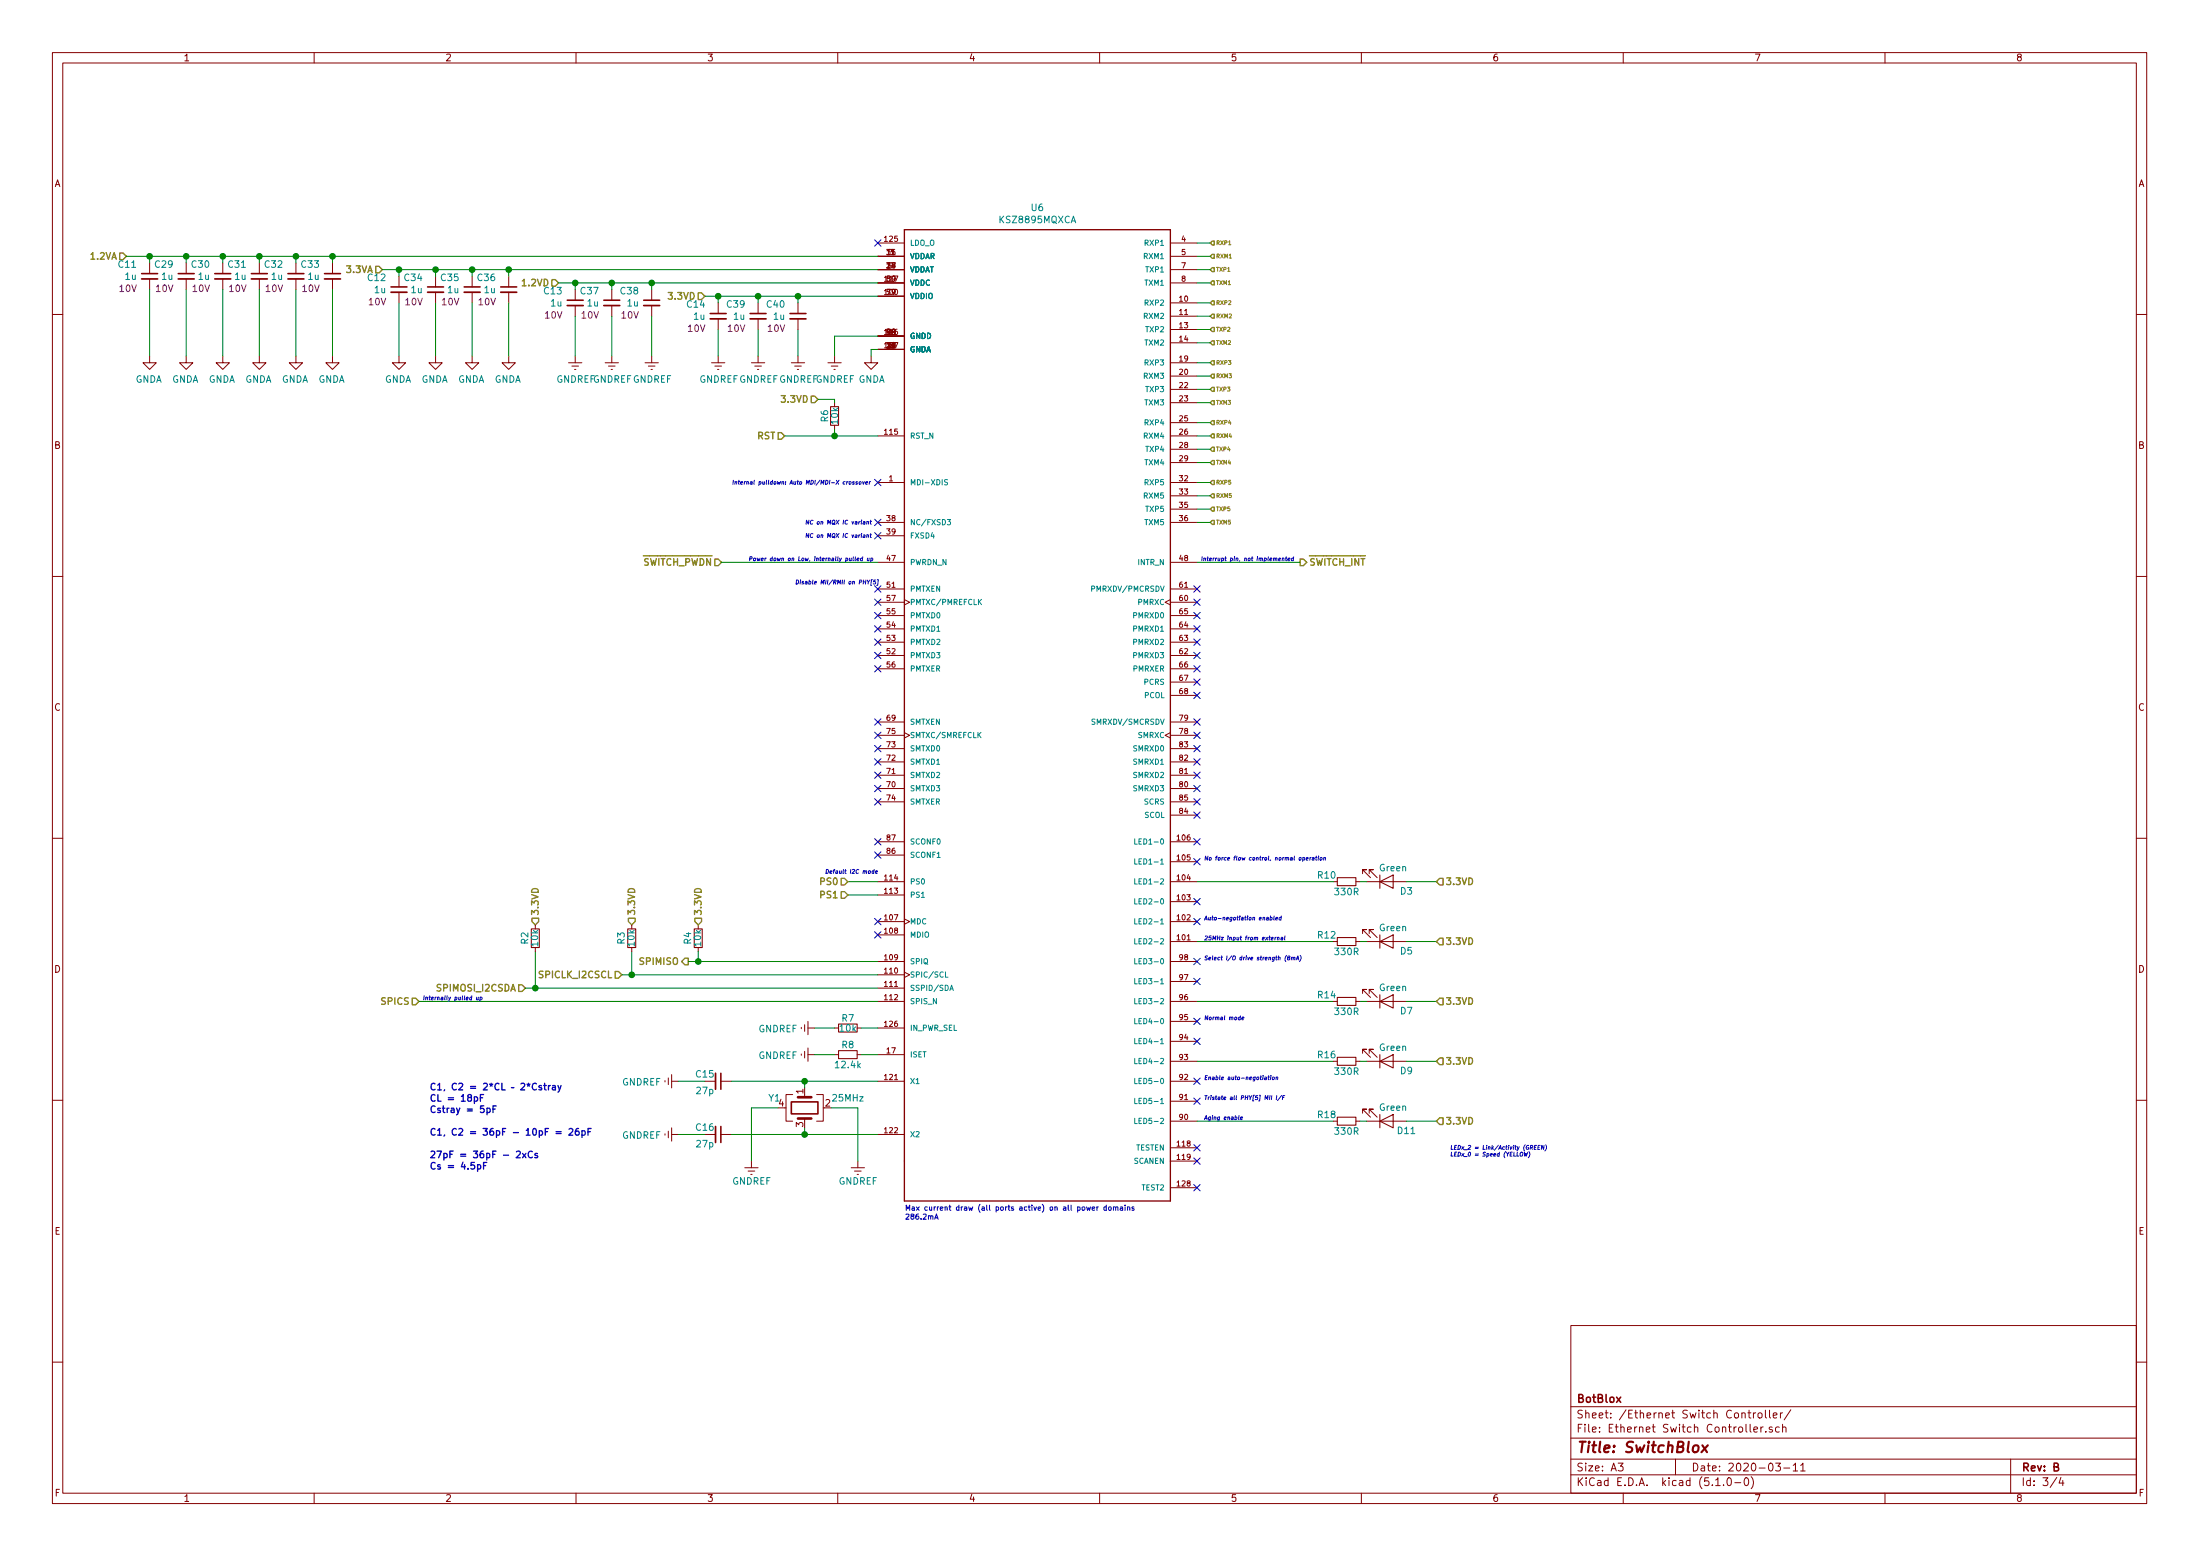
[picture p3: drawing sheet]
<svg xmlns="http://www.w3.org/2000/svg" width="420mm" height="297mm" viewBox="0 0 420 297" stroke-linecap="round" stroke-linejoin="round" font-family="sans-serif">
<g fill="none" stroke="#840000" stroke-width=".19">
<path d="M10 10h400v277h-400zM12 12h396v273.1h-396zM60 10v2M110 10v2M160 10v2M210 10v2M260 10v2M310 10v2M360 10v2M28.6 50.2v2M28.6 53.2v2.1M35.6 50.2v2"/>
<path d="M35.6 53.2v2.1M42.5 50.2v2M42.5 53.2v2.1M49.5 50.2v2M49.5 53.2v2.1M56.5 50.2v2M56.5 53.2v2.1M63.5 50.2v2M63.5 53.2v2.1M76.2 52.7v2.1M76.2 55.8v2M83.2 52.7v2.1"/>
<path d="M83.2 55.8v2M90.2 52.7v2.1M90.2 55.8v2M97.2 52.7v2.1M97.2 55.8v2M109.9 55.3v2M109.9 58.3v2.1M116.8 55.3v2M116.8 58.3v2.1M124.5 55.3v2M124.5 58.3v2.1M137.2 57.8v2.1"/>
<path d="M144.8 57.8v2.1M152.4 57.8v2.1M167.6 56.6h5.1M167.6 54h5.1M167.6 46.4h5.1M167.6 48.9h5.1M167.6 51.5h5.1M169.3 47.6h.7l-.4 .4 .4 .2-.1 .3-.1 .1-.5-.1M223.5 57.8h5.1M223.5 54h5.1M223.5 46.4h5.1M223.5 48.9h5.1"/>
<path d="M223.5 51.5h5.1M10 60h2M28.6 68v1.3h-1.3l1.3 1.2 1.2-1.2h-1.2M35.6 68v1.3h-1.3l1.3 1.2 1.2-1.2h-1.2M42.5 68v1.3h-1.2l1.2 1.2 1.3-1.2h-1.3M49.5 68v1.3h-1.2l1.2 1.2 1.3-1.2h-1.3M56.5 68v1.3h-1.3l1.3 1.2 1.3-1.2h-1.3M63.5 68v1.3h-1.3l1.3 1.2 1.3-1.2h-1.3M76.2 68v1.3h-1.3l1.3 1.2 1.3-1.2h-1.3M83.2 68v1.3h-1.3l1.3 1.2 1.3-1.2h-1.3M90.2 68v1.3h-1.3l1.3 1.2 1.2-1.2h-1.2M97.2 68v1.3h-1.3l1.3 1.2 1.2-1.2h-1.2"/>
<path d="M108.6 69.3h2.5M109.2 69.9h1.3M109.7 70.5h.3M109.9 68v1.3M115.6 69.3h2.5M116.2 69.9h1.3M116.7 70.5h.3M116.8 68v1.3M123.2 69.3h2.5M123.8 69.9h1.3M124.3 70.5h.3M124.5 68v1.3"/>
<path d="M135.9 69.3h2.5M136.5 69.9h1.3M137 70.5h.3M137.2 60.9v2M137.2 68v1.3M143.5 69.3h2.5M144.1 69.9h1.3M144.7 70.5h.2M144.8 60.9v2M144.8 68v1.3M151.1 69.3h2.6M151.8 69.9h1.2"/>
<path d="M152.3 70.5h.2M152.4 60.9v2M152.4 68v1.3M158.1 69.3h2.6M158.7 69.9h1.3M159.3 70.5h.2M159.4 68v1.3M159.4 76.9v.7M166.4 68v1.3h1.2l-1.2 1.2-1.3-1.2h1.3M167.6 64.2h5.1M167.6 66.7h5.1M223.5 60.4h5.1"/>
<path d="M223.5 62.9h5.1M223.5 65.4h5.1M223.5 69.3h5.1M223.5 71.8h5.1M223.5 74.3h5.1M223.5 76.9h5.1M408 60h2M159.4 81.2v.8M167.6 92.1h5.1M167.6 83.2h5.1M167.6 99.7h5.1M223.5 92.1h5.1"/>
<path d="M223.5 83.2h5.1M223.5 80.7h5.1M223.5 85.8h5.1M223.5 88.3h5.1M223.5 94.7h5.1M223.5 97.2h5.1M223.5 99.7h5.1M10 110h2M167.6 102.3h5.1M167.6 107.4h5.1M167.6 112.4h5.1M167.6 117.5h5.1"/>
<path d="M167.6 115h5.1M172.7 114.5l1 .5-1 .5M223.5 114.5l-1 .5 1 .5M223.5 107.4h5.1M223.5 112.4h5.1M223.5 117.5h5.1M223.5 115h5.1M408 110h2M167.6 125.1h5.1M167.6 122.6h5.1M167.6 120.1h5.1M167.6 127.7h5.1"/>
<path d="M167.6 137.8h5.1M172.7 139.9l1 .5-1 .5M223.5 139.9l-1 .5 1 .5M223.5 125.1h5.1M223.5 122.6h5.1M223.5 120.1h5.1M223.5 127.7h5.1M223.5 130.2h5.1M223.5 132.8h5.1M223.5 137.8h5.1M167.6 150.5h5.1M167.6 148h5.1"/>
<path d="M167.6 145.5h5.1M167.6 142.9h5.1M167.6 153.1h5.1M167.6 140.4h5.1M223.5 150.5h5.1M223.5 148h5.1M223.5 145.5h5.1M223.5 142.9h5.1M223.5 153.1h5.1M223.5 140.4h5.1M223.5 155.6h5.1M10 160h2"/>
<path d="M102.2 176.6v.7M120.6 176.6v.7M133.3 176.6v.7M167.6 175.9h5.1M167.6 168.3h5.1M167.6 160.7h5.1M167.6 178.5h5.1M167.6 170.9h5.1M167.6 163.2h5.1M172.7 175.4l1 .5-1 .5M223.5 179.7h5.1M223.5 175.9h5.1"/>
<path d="M223.5 172.1h5.1M223.5 168.3h5.1M223.5 164.5h5.1M223.5 160.7h5.1M259 179.7h.7M259 168.3h.7M260.2 178.2v-.7h.8h-.8l1.5 1.5M260.2 166.8v-.8h.8h-.8l1.5 1.5M261 179.7h7.6M261 168.3h7.6M261.5 178.2v-.7h.8h-.8l1.5 1.5M261.5 166.8v-.8h.8h-.8l1.5 1.5"/>
<path d="M408 160h2M102.2 180.9v.7M120.6 180.9v.7M133.3 180.9v.7M153 196.1v.3M153.7 195.6v1.3M154.3 196.3h1.3M154.3 195v2.5M159.4 196.3h.7M163.7 196.3h.8M167.6 183.6h5.1M167.6 186.1h5.1"/>
<path d="M167.6 188.6h5.1M167.6 191.2h5.1M167.6 196.3h5.1M172.7 185.6l1 .5-1 .5M223.5 183.6h5.1M223.5 191.2h5.1M223.5 198.8h5.1M223.5 195h5.1M223.5 187.4h5.1M259 191.2h.7M260.2 189.6v-.7h.8h-.8l1.5 1.5M261 191.2h7.6"/>
<path d="M261.5 189.6v-.7h.8h-.8l1.5 1.5M10 210h2M127 206.3v.2M127 216.4v.3M127.6 205.8v1.2M127.6 215.9v1.3M128.3 206.4h1.2M128.3 216.6h1.2M128.3 205.1v2.6M128.3 215.3v2.5M134.6 206.4h2.1M134.6 216.6h2.1"/>
<path d="M137.7 206.4h2M137.7 216.6h2M151.4 209h-1.3v5h1.3M153 201.2v.3M153.7 200.7v1.3M153.7 209v.5M153.7 213.5v.5M154.3 201.3h1.3M154.3 200.1v2.5M156 209h1.2v5h-1.2M159.4 201.3h.7M163.7 201.3h.8"/>
<path d="M167.6 206.4h5.1M167.6 216.6h5.1M167.6 201.3h5.1M223.5 219.1h5.1M223.5 206.4h5.1M223.5 214h5.1M223.5 210.2h5.1M223.5 202.6h5.1M259 214h.7M259 202.6h.7M260.2 212.5v-.8h.8h-.8l1.5 1.6M260.2 201.1v-.8h.8h-.8l1.5 1.5"/>
<path d="M261 214h7.6M261 202.6h7.6M261.5 212.5v-.8h.8h-.8l1.5 1.6M261.5 201.1v-.8h.8h-.8l1.5 1.5M408 210h2M142.2 222.9h2.6M142.9 223.6h1.2M143.4 224.2h.2M143.5 221.7v1.2M162.6 222.9h2.5M163.2 223.6h1.3M163.7 224.2h.3"/>
<path d="M163.8 221.7v1.2M223.5 221.7h5.1M223.5 226.7h5.1M300 253h108v32.1h-108zM10 260h2M300 278.5h108M300 274.5h108M300 268.5h108M309 279.3h1l-.5 .6 .4 .1v.7l-.2 .1-.7-.1M320 278.5v3M333.8 269.7h.6M334 269.2v1.3l.4 .2"/>
<path d="M334.2 271.9v1.3l.2 .2M334.9 269.7v1M334.9 272.9l.8-.1-.1-.3-.4-.1-.3 .2 .1 .7h.6M335.3 269.7l-.4 .3M335.8 269.8l.2-.1 .4 .1v.8l-.2 .1-.4-.1zM336.3 272.4v1M336.7 272.4l-.4 .3M337.2 269.2v1.3l.2 .2M337.2 273.3v.1M337.9 269.2v1.3l.3 .2M338.5 272.5a.37 .37 0 0 0-.6 .1v.2l.6 .2v.1l-.2 .3-.4-.1M338.7 270.2l.7-.1-.1-.3-.4-.1-.2 .2v.7h.6"/>
<path d="M339.1 279.3h.9l-.5 .6 .5 .1v.7l-.2 .1-.7-.1M339.8 272.5l-.4-.1-.3 .3 .1 .6 .2 .1 .4-.1M340 269.7v1M340.4 272.5h.1a.37 .37 0 0 1 .6 .1v.8M340.4 269.7l-.3 .1-.1 .2M340.4 271.9v1.5M342 269.1l-1.3 2M342.5 279.7l.4-.4v1.5M343.9 279.7l.4-.4v1.5M384 278.5v6.6M408 260h2M60 285.1v1.9"/>
<path d="M110 285.1v1.9M160 285.1v1.9M210 285.1v1.9M260 285.1v1.9M300 281.5h108M310 285.1v1.9M327.7 283.6h.8M329.2 283.5v.1M329.9 282.3l.4-.2a.94 .94 0 0 1 0 1.5 .82 .82 0 0 1-.4-1.3zM331.3 283h1.2M333.3 282.2l.2-.1a.8 .8 0 0 1 .5 .8 .8 .8 0 0 1-.5 .7 1 1 0 0 1-.2-1.4zM334.4 281.9a1.71 1.71 0 0 1 0 2.3"/>
<path d="M340.7 280.2h1.1M342.5 280.8h.8M343.9 280.8h.9M360 285.1v1.9M392.8 282l-1.3 2M393.6 282l-.4 1.1h1M394 282.6v1"/>
</g>
<path d="M325.1 275.9l.9 1.3M326.2 275.9l-1.3 1.3" fill="none" stroke="#840000" stroke-width=".41"/>
<path d="M172.7 221.7v7.6zM172.7 221.7v-177.8h50.8v177.8M172.7 229.3h50.8M223.5 221.7v7.6z" fill="none" stroke="#840000" stroke-width=".25"/>
<g fill="none" stroke="#008484" stroke-width=".19">
<path d="M180.9 99.2h.6l-.3 .4 .3 .1v.4l-.1 .1-.5-.1M180.9 91.6h-.5a.42 .42 0 0 0 .5 .6v.3h-.5M187 114.8l.5 .6M187.5 114.4l-.6 .6M208.5 112.4h.5v-.5h-.5v1M187.4 139.8l-.6 .6M209.1 137.3h-.5a.42 .42 0 0 0 .5 .6l-.1 .3h-.5M186.9 140.2l.5 .6M216.7 179.2v1h.5M216.7 175.4v1h.5M216.7 171.6v1h.5M216.7 167.8v1h.5"/>
<path d="M216.7 163.9v1.1h.5M216.7 160.1v1h.5M180.6 185.5v1h.5M181.4 189.1l.3-1 .4 1M181.5 188.8h.5M216.7 198.2v1h.5M216.7 194.4v1h.5M216.7 190.6v1h.5M216.7 186.8v1h.5M216.7 183v1h.5M216.7 213.5v1h.5M216.7 209.7v1h.5"/>
<path d="M216.7 205.9v1h.5M216.7 202v1.1h.5"/>
</g>
<g fill="none" stroke="#848400" stroke-width=".25">
<path d="M22.9 48.3h.6l.6 .6-.6 .7h-.6zM71.8 50.8h.6l.6 .7-.6 .6h-.6zM105.4 53.4h.6l.7 .6-.7 .6h-.6zM133.3 55.9h.7l.6 .7-.6 .6h-.7zM231.5 46h.4v.8h-.4l-.4-.4zM231.5 48.6h.4v.7h-.4l-.4-.4zM231.5 51.1h.4v.8h-.4l-.4-.4zM231.5 53.6h.4v.8h-.4l-.4-.4zM231.5 57.4h.4v.8h-.4l-.4-.4zM231.5 60h.4v.7h-.4l-.4-.3zM154.9 75.6h.7l.6 .6-.6 .7h-.7zM231.5 62.5h.4v.8h-.4l-.4-.4z"/>
<path d="M231.5 65.1h.4v.7h-.4l-.4-.4zM231.5 68.9h.4v.7h-.4l-.4-.3zM231.5 71.4h.4v.8h-.4l-.4-.4zM231.5 74h.4v.7h-.4l-.4-.4zM231.5 76.5h.4v.8h-.4l-.4-.4zM148.6 82.6h.6l.7 .6-.7 .7h-.6zM231.5 80.3h.4v.8h-.4l-.4-.4zM231.5 82.8h.4v.8h-.4l-.4-.4zM231.5 85.4h.4v.7h-.4l-.4-.3zM231.5 87.9h.4v.8h-.4l-.4-.4zM231.5 91.7h.4v.8h-.4l-.4-.4zM231.5 94.3h.4v.7h-.4l-.4-.3z"/>
<path d="M231.5 96.8h.4v.8h-.4l-.4-.4zM231.5 99.4h.4v.7h-.4l-.4-.4zM136.5 106.7h.7l.6 .7-.6 .6h-.7zM248.3 106.7h.6l.7 .7-.7 .6h-.6zM101.6 175.3h1.3v.6l-.7 .7-.6-.7zM120 175.3h1.3v.6l-.7 .7-.6-.7zM132.7 175.3h1.3v.6l-.7 .7-.6-.7zM160.7 167.7h.6l.6 .6-.6 .6h-.6zM160.7 170.2h.6l.6 .7-.6 .6h-.6zM275 167.7h.6v1.2h-.6l-.7-.6zM275 179.1h.6v1.3h-.6l-.7-.7zM78.7 190.5h.7l.6 .7-.6 .6h-.7z"/>
<path d="M99.1 188h.6l.6 .6-.6 .7h-.6zM117.5 185.5h.6l.6 .6-.6 .6h-.6zM130.8 182.9h.6v1.3h-.6l-.6-.6zM275 190.5h.6v1.3h-.6l-.7-.6zM275 202h.6v1.2h-.6l-.7-.6zM275 213.4h.6v1.3h-.6l-.7-.7z"/>
</g>
<g fill="none" stroke="#0000c2" stroke-width=".19">
<path d="M163.1 92h-.3l.3 .2v.2h-.3M163.8 92l-.2-.1-.2 .2 .3 .1v.2h-.3M164.1 92h.3v.4h-.3zM164.7 91.9l.2 .5 .2-.5M164.9 99.6h.3v.5M165.2 99.7l-.4 .3h.4M165.3 92.2l.4-.1v-.1h-.3l-.1 .3 .3 .1M165.6 99.6h.3l-.1 .5M165.6 99.6l-.1 .5M166.1 91.9l-.1 .5M166.2 99.6h.2M166.3 91.9l-.3 .2"/>
<path d="M166.3 99.3l-.1 .7 .2 .1M163.7 106.8l.4-.1-.1-.1h-.2l-.1 .3 .3 .1M164.8 106.3l-.1 .7h-.3v-.4h.3M164.9 102.1h.3v.5M165.2 102.3l-.4 .2 .4 .1M165.6 102.2l.3-.1-.1 .5M165.6 102.1l-.1 .5M165.6 110.7l.2 .4 .3-.4M165.7 106.5v.5h.2M165.8 111.1v.4M166 106.5l-.1 .5M166.2 102.1h.2"/>
<path d="M166.3 101.8l-.1 .7 .2 .1M166.3 106.6l.3-.1 .1 .2-.1 .3h-.3M166.4 106.5l-.1 .8M166.6 110.7h-.2l-.1 1h.2M167.3 110.7h-.4l-.1 .4h.4v.3h-.4M167.6 110.7h.1l-.1 1h-.2M244.9 106.6h.3v.4M245.5 106.5h.3M245.6 106.3v.6l.1 .1M246 106.8l.4-.1-.1-.1h-.3l-.1 .3 .4 .1M247.1 106.3l-.1 .7h-.3v-.4h.3M167 166l-.1 .7h-.3v-.4h.3"/>
<path d="M167.2 166.5l.4-.1-.1-.2-.3 .1v.3l.3 .1M243.3 174.9v.6l.1 .1M243.6 175.4l.4-.1v-.1h-.3l-.1 .3 .3 .1M243.7 178.9l-.2 .2M244 179h.3l-.1 .4M244 178.9l-.1 .5M244.7 179h.3v.4h-.4l.1-.2 .3-.1M244.7 174.9l-.1 .7h-.3v-.4h.4M245.4 178.7l-.1 .6 .1 .1M250.2 163.7l-.1 .5M250.4 163.7l-.2 .1M250.7 163.7h.3l-.1 .5"/>
<path d="M251 163.9l-.4 .1 .1 .2h.2M251.3 163.7h.2M251.4 163.4l-.1 .7 .2 .1M251.8 163.7l-.1 .5M251.8 163.4v.1M252.8 163.8l.3-.1v.5M252.9 163.7l-.1 .5M91 190.4v.4h.3M91.4 190.4l-.1 .5M91.7 190.4h.2l.2 .1-.2 .3h-.2M91.7 190.4l-.1 .7M237.2 194.4l.3-.1v-.1l-.3 .1v.4h.3"/>
<path d="M246 182.8l-.1-.1a.21 .21 0 0 1 .2-.2 .21 .21 0 0 1 .3 .1l-.1 .1a.31 .31 0 0 0-.3 .2 .31 .31 0 0 0 0 .3l.3-.1-.1-.3M246.7 182.8h.3l-.1 .4M246.7 182.7l-.1 .5M247 182.8h.3v.4M247.5 183.2l.4-.7 .1 .7M247.6 183h.4M248.3 182.4a.84 .84 0 0 1-.1 1.2M236.9 213.5l.4-.1v-.1h-.4v.4h.3M242.1 205.6h.3M242.3 205.3l-.1 .7 .2 .1M242.7 205.6l-.1 .5M242.7 205.3v.1"/>
<path d="M242.9 209.2l-.1 .7M243.1 205.6h.2l.1 .2-.1 .3-.3-.1zM243.7 205.7l.3-.1v.5M243.7 205.6v.5M243.8 209.2l-.1 .7M244.8 209.1l-.8 1M245 209.5h.2M245.4 209.2h-.4l-.1 .7M291.1 219.9l.1 .8 .2-.5 .1 .5 .3-.8M292 219.8a.84 .84 0 0 1-.1 1.2M293.7 219h.3M294.1 218.7h-.3l-.1 .7h.3"/>
<path d="M294.9 218.7l-.1 .7-.3-.7-.1 .7M295.2 218.6a.89 .89 0 0 1-.2 1.1"/>
<circle cx="252.3" cy="164" r=".26"/>
</g>
<g fill="none" stroke="#840000" stroke-width=".33">
<path d="M27.1 53.2h3M34 53.2h3.1M41 53.2h3.1M48 53.2h3.1M55 53.2h3M62 53.2h3M74.7 55.8h3M81.7 55.8h3M88.6 55.8h3.1M95.6 55.8h3.1M108.3 58.3h3.1M115.3 58.3h3.1"/>
<path d="M122.9 58.3h3.1M135.6 60.9h3.1M143.3 60.9h3M150.9 60.9h3M136.7 204.9v3M136.7 215v3.1"/>
</g>
<g fill="none" stroke="#840000" stroke-width=".3">
<path d="M27.1 52.2h3M34 52.2h3.1M41 52.2h3.1M48 52.2h3.1M55 52.2h3M62 52.2h3M74.7 54.8h3M81.7 54.8h3M88.6 54.8h3.1M95.6 54.8h3.1M108.3 57.3h3.1M115.3 57.3h3.1"/>
<path d="M122.9 57.3h3.1M135.6 59.9h3.1M143.3 59.9h3M150.9 59.9h3M137.7 204.9v3M137.7 215v3.1M151.1 210.3h5.1v2.3h-5.1z"/>
</g>
<g fill="none" stroke="#008400" stroke-width=".19">
<path d="M24.1 48.9h143.5M28.6 48.9v1.3M28.6 55.3v12.7M35.6 48.9v1.3M35.6 55.3v12.7M42.5 48.9v1.3M42.5 55.3v12.7M49.5 48.9v1.3M49.5 55.3v12.7M56.5 48.9v1.3M56.5 55.3v12.7M63.5 48.9v1.3"/>
<path d="M63.5 55.3v12.7M73 51.5h94.6M76.2 51.5v1.2M76.2 57.8v10.2M83.2 51.5v1.2M83.2 57.8v10.2M90.2 51.5v1.2M90.2 57.8v10.2M97.2 51.5v1.2M97.2 57.8v10.2M106.7 54h60.9M109.9 54v1.3"/>
<path d="M116.8 54v1.3M124.5 54v1.3M134.6 56.6h33M137.2 56.6v1.2M144.8 56.6v1.2M152.4 56.6v1.2M228.6 48.9h2.5M228.6 54h2.5M228.6 57.8h2.5M228.6 51.5h2.5M228.6 46.4h2.5M109.9 60.4v7.6"/>
<path d="M116.8 60.4v7.6M124.5 60.4v7.6M137.2 62.9v5.1M144.8 62.9v5.1M152.4 62.9v5.1M156.2 76.2h3.2v.7M167.6 66.7h-1.2v1.3M167.6 64.2h-8.2v3.8M228.6 76.9h2.5M228.6 74.3h2.5M228.6 71.8h2.5M228.6 69.3h2.5"/>
<path d="M228.6 65.4h2.5M228.6 62.9h2.5M228.6 60.4h2.5M149.9 83.2h17.7M159.4 82v1.2M228.6 83.2h2.5M228.6 99.7h2.5M228.6 97.2h2.5M228.6 94.7h2.5M228.6 92.1h2.5M228.6 88.3h2.5M228.6 85.8h2.5"/>
<path d="M228.6 80.7h2.5M137.8 107.4h29.8M228.6 107.4h19.7M161.9 168.3h5.7M161.9 170.9h5.7M228.6 179.7h26M228.6 168.3h26M259.7 179.7h1.3M259.7 168.3h1.3M268.6 179.7h5.7M268.6 168.3h5.7M80 191.2h87.6"/>
<path d="M100.3 188.6h67.3M102.2 181.6v7M118.7 186.1h48.9M120.6 181.6v4.5M131.4 183.6h36.2M133.3 181.6v2M155.6 196.3h3.8M164.5 196.3h3.1M228.6 191.2h26M259.7 191.2h1.3M268.6 191.2h5.7M129.5 206.4h5.1"/>
<path d="M129.5 216.6h5.1M139.7 206.4h27.9M139.7 216.6h27.9M148.6 211.5h-5.1v10.2M153.7 206.4v1.3M153.7 215.3v1.3M155.6 201.3h3.8M158.7 211.5h5.1v10.2M164.5 201.3h3.1M228.6 214h26M228.6 202.6h26M259.7 214h1.3"/>
<path d="M259.7 202.6h1.3M268.6 214h5.7M268.6 202.6h5.7"/>
</g>
<g fill="#008400" stroke="#008400" stroke-width=".25">
<circle cx="28.6" cy="48.9" r=".51"/>
<circle cx="109.9" cy="54" r=".51"/>
<circle cx="76.2" cy="51.5" r=".51"/>
<circle cx="137.2" cy="56.6" r=".51"/>
<circle cx="159.4" cy="83.2" r=".51"/>
<circle cx="153.7" cy="206.4" r=".51"/>
<circle cx="153.7" cy="216.6" r=".51"/>
<circle cx="133.4" cy="183.6" r=".51"/>
<circle cx="35.6" cy="48.9" r=".51"/>
<circle cx="42.5" cy="48.9" r=".51"/>
<circle cx="49.5" cy="48.9" r=".51"/>
<circle cx="56.5" cy="48.9" r=".51"/>
<circle cx="90.2" cy="51.5" r=".51"/>
<circle cx="83.2" cy="51.5" r=".51"/>
<circle cx="116.8" cy="54" r=".51"/>
<circle cx="144.8" cy="56.6" r=".51"/>
<circle cx="152.4" cy="56.6" r=".51"/>
<circle cx="124.5" cy="54" r=".51"/>
<circle cx="97.2" cy="51.5" r=".51"/>
<circle cx="63.5" cy="48.9" r=".51"/>
<circle cx="120.7" cy="186.1" r=".51"/>
<circle cx="102.2" cy="188.6" r=".51"/>
</g>
<g fill="none" stroke="#000084" stroke-width=".19">
<path d="M167 45.8l1.2 1.2M168.2 45.8l-1.2 1.2M167 91.5l1.2 1.2M167 99.1l1.2 1.2M168.2 91.5l-1.2 1.2M168.2 99.1l-1.2 1.2M167 101.7l1.2 1.2M167 116.9l1.2 1.2M167 119.4l1.2 1.3M167 114.4l1.2 1.2M167 111.8l1.2 1.2M168.2 101.7l-1.2 1.2"/>
<path d="M168.2 116.9l-1.2 1.2M168.2 119.4l-1.2 1.3M168.2 114.4l-1.2 1.2M168.2 111.8l-1.2 1.2M228 114.4l1.2 1.2M228 111.8l1.2 1.2M228 119.4l1.2 1.3M228 116.9l1.2 1.2M229.2 114.4l-1.2 1.2M229.2 111.8l-1.2 1.2M229.2 119.4l-1.2 1.3M229.2 116.9l-1.2 1.2"/>
<path d="M167 122l1.2 1.2M167 124.5l1.2 1.2M167 127.1l1.2 1.2M167 137.2l1.2 1.2M167 139.8l1.2 1.2M168.2 122l-1.2 1.2M168.2 124.5l-1.2 1.2M168.2 127.1l-1.2 1.2M168.2 137.2l-1.2 1.2M168.2 139.8l-1.2 1.2M228 124.5l1.2 1.2M228 122l1.2 1.2"/>
<path d="M228 127.1l1.2 1.2M228 129.6l1.2 1.2M228 132.1l1.2 1.3M228 137.2l1.2 1.2M228 139.8l1.2 1.2M229.2 124.5l-1.2 1.2M229.2 122l-1.2 1.2M229.2 127.1l-1.2 1.2M229.2 129.6l-1.2 1.2M229.2 132.1l-1.2 1.3M229.2 137.2l-1.2 1.2M229.2 139.8l-1.2 1.2"/>
<path d="M167 142.3l1.2 1.2M167 144.8l1.2 1.3M167 147.4l1.2 1.2M167 149.9l1.2 1.2M167 152.5l1.2 1.2M168.2 142.3l-1.2 1.2M168.2 144.8l-1.2 1.3M168.2 147.4l-1.2 1.2M168.2 149.9l-1.2 1.2M168.2 152.5l-1.2 1.2M228 142.3l1.2 1.2M228 144.8l1.2 1.3"/>
<path d="M228 147.4l1.2 1.2M228 149.9l1.2 1.2M228 155l1.2 1.2M228 152.5l1.2 1.2M229.2 142.3l-1.2 1.2M229.2 144.8l-1.2 1.3M229.2 147.4l-1.2 1.2M229.2 149.9l-1.2 1.2M229.2 155l-1.2 1.2M229.2 152.5l-1.2 1.2M167 160.1l1.2 1.2M167 162.6l1.2 1.2"/>
<path d="M167 175.3l1.2 1.2M167 177.9l1.2 1.2M168.2 177.9l-1.2 1.2M168.2 160.1l-1.2 1.2M168.2 162.6l-1.2 1.2M168.2 175.3l-1.2 1.2M228 175.3l1.2 1.2M228 163.9l1.2 1.2M228 171.5l1.2 1.2M228 160.1l1.2 1.2M229.2 175.3l-1.2 1.2M229.2 163.9l-1.2 1.2"/>
<path d="M229.2 171.5l-1.2 1.2M229.2 160.1l-1.2 1.2M228 198.2l1.2 1.2M228 186.8l1.2 1.2M228 194.4l1.2 1.2M228 182.9l1.2 1.3M229.2 198.2l-1.2 1.2M229.2 186.8l-1.2 1.2M229.2 194.4l-1.2 1.2M229.2 182.9l-1.2 1.3M228 209.6l1.2 1.2M228 218.5l1.2 1.2"/>
<path d="M228 205.8l1.2 1.2M229.2 209.6l-1.2 1.2M229.2 218.5l-1.2 1.2M229.2 205.8l-1.2 1.2M228 221l1.2 1.3M228 226.1l1.2 1.2M229.2 221l-1.2 1.3M229.2 226.1l-1.2 1.2"/>
</g>
<g fill="none" stroke="#840000" stroke-width=".2">
<path d="M158.6 77.6h1.5v3.6h-1.5zM101.5 177.3h1.5v3.6h-1.5zM119.9 177.3h1.5v3.6h-1.5zM132.6 177.3h1.5v3.6h-1.5zM255.4 167.5h3.6v1.6h-3.6zM255.4 179h3.6v1.5h-3.6zM263.5 179.7l2.6-1.2v2.5zM263.5 168.3l2.6-1.3v2.6zM263.5 167v2.6M263.5 178.5v2.5M160.1 195.5h3.6v1.5h-3.6zM255.4 190.4h3.6v1.5h-3.6z"/>
<path d="M263.5 191.2l2.6-1.3v2.5zM263.5 189.9v2.5M160.1 200.6h3.6v1.5h-3.6zM255.4 201.8h3.6v1.6h-3.6zM255.4 213.3h3.6v1.5h-3.6zM263.5 214l2.6-1.2v2.5zM263.5 202.6l2.6-1.3v2.6zM263.5 201.3v2.6M263.5 212.8v2.5"/>
</g>
<g fill="none" stroke="#0000c2" stroke-width=".2">
<path d="M178.5 232.8l.3-1 .4 1M178.6 232.5h.5M211.3 230.4h-.3l-.2 .2 .1 .4h.4M211.3 230.1v.9M211.8 230.5h.4l-.1 .5-.3-.1zM212.6 230.5l.4-.1 .1 .6M212.6 230.4v.6M213.1 230.5l.1-.1h.3v.6M214 230.4h.4v.6M214.4 230.6l-.5 .2 .2 .2h.3M214.9 230.1h.1M214.9 230.4v.6"/>
<path d="M215.3 230.5l.4-.1 .1 .6M215.3 230.4v.6M216.6 230.4l-.4 .1v.2l.4 .1v.2h-.4"/>
</g>
<path d="M152.4 209.5h2.5M152.4 213.5h2.5" fill="none" stroke="#840000" stroke-width=".51"/>
<g fill="none" stroke="#0000c2" stroke-width=".25">
<path d="M90.6 209.4h.4l.2 .2-.1 .6h-.5M91.7 209.6h.5M92.4 209h-.7v1.2M93 211.6l.4-.1 .2 .3-.1 .5h-.5M94.2 211.7h.4M94.8 211.1h-.6v1.3M98.6 219.9l.5-.2 .3 .4-.8 .9h.8M101.7 219.9a.6 .6 0 0 0-.9 .4 .6 .6 0 0 0 .6 .7l.3-.1M102.4 206.9a.6 .6 0 0 0-.8 .4 .6 .6 0 0 0 .6 .8l.2-.2M103.4 207.3l-.3-.1-.2 .2 .1 .2 .4 .1v.3h-.5M103.8 207.2h.5M104 206.8v1.1l.3 .2"/>
<path d="M104.7 207.2v.9M105.1 207.2l-.4 .3M105.5 207.3h.5l.1 .8M106.1 207.5l-.6 .3v.2h.6M106.2 216h1M106.2 216.4h1M106.6 207.2l.3 .9M107.2 207.2l-.5 1.2-.1 .1M108.7 215.6l.5-.2 .2 .4-.8 .9h.8M110.5 215.4h-.2a.79 .79 0 0 0-.2 1.3l.4-.1 .1-.4-.2-.3h-.3l-.2 .3M111.2 215.9h.3l.3 .2-.2 .5h-.4M111.2 215.9v1.2"/>
<path d="M112.3 216h.4M112.9 215.4h-.6v1.3M91.2 222.4l.4-.1 .2 .3-.1 .5h-.5M92.4 222.5h.4M93 221.9h-.6v1.3M99.8 220.2l.7 .8M100.5 220.2l-.7 .8M102.6 220.2h-.3l-.2 .2 .1 .1 .4 .2v.3h-.5"/>
</g>
<text font-size="2.8" fill="#840000" x="301" y="277.3">Title: SwitchBlox</text>
<g font-size="2.1" fill="#840000">
<text x="301" y="267.8">BotBlox</text>
<text x="301" y="273.5">File: Ethernet Switch Controller.sch</text>
<text x="301" y="270.8">Sheet: /Ethernet Switch Controller/</text>
<text x="301" y="280.9">Size: A3</text>
<text x="323" y="280.9">Date: 2020-03-11</text>
<text x="386" y="280.9">Rev: B</text>
<text x="301" y="283.7">KiCad E.D.A. kicad (5.1.0-0)</text>
<text x="386" y="283.7">Id: 3/4</text>
</g>
<g font-size="1.8" fill="#840000">
<text x="35" y="11.7">1</text>
<text x="85" y="11.7">2</text>
<text x="135" y="11.7">3</text>
<text x="185" y="11.7">4</text>
<text x="235" y="11.7">5</text>
<text x="285" y="11.7">6</text>
<text x="335" y="11.7">7</text>
<text x="385" y="11.7">8</text>
<text x="10.4" y="35.7">A</text>
<text x="408.4" y="35.7">A</text>
<text x="10.4" y="85.7">B</text>
<text x="408.4" y="85.7">B</text>
<text x="10.4" y="135.7">C</text>
<text x="408.4" y="135.7">C</text>
<text x="10.4" y="185.7">D</text>
<text x="408.4" y="185.7">D</text>
<text x="153.4" y="208.8" transform="rotate(-90 153.4 208.8)">1</text>
<text x="148.7" y="211.2">4</text>
<text x="153.4" y="215.1" transform="rotate(-90 153.4 215.1)">3</text>
<text x="157.6" y="211.2">2</text>
<text x="10.4" y="235.7">E</text>
<text x="408.4" y="235.7">E</text>
<text x="10.5" y="285.7">F</text>
<text x="35" y="286.7">1</text>
<text x="85" y="286.7">2</text>
<text x="135" y="286.7">3</text>
<text x="185" y="286.7">4</text>
<text x="235" y="286.7">5</text>
<text x="285" y="286.7">6</text>
<text x="335" y="286.7">7</text>
<text x="385" y="286.7">8</text>
<text x="408.5" y="285.7">F</text>
</g>
<g font-size="1.8" fill="#008484">
<text x="197" y="40.3">U6</text>
<text x="191.1" y="42.6">KSZ8895MQXCA</text>
<text x="22.7" y="51.1">C11</text>
<text x="24" y="53.4">1u</text>
<text x="29.7" y="51.1">C29</text>
<text x="30.9" y="53.4">1u</text>
<text x="36.7" y="51.1">C30</text>
<text x="37.9" y="53.4">1u</text>
<text x="43.6" y="51.1">C31</text>
<text x="44.9" y="53.4">1u</text>
<text x="50.6" y="51.1">C32</text>
<text x="51.9" y="53.4">1u</text>
<text x="57.6" y="51.1">C33</text>
<text x="58.9" y="53.4">1u</text>
<text x="70.3" y="53.7">C12</text>
<text x="77.3" y="53.7">C34</text>
<text x="84.3" y="53.7">C35</text>
<text x="91.3" y="53.7">C36</text>
<text x="71.6" y="56">1u</text>
<text x="78.6" y="56">1u</text>
<text x="85.5" y="56">1u</text>
<text x="92.5" y="56">1u</text>
<text x="104" y="56.2">C13</text>
<text x="105.2" y="58.5">1u</text>
<text x="110.9" y="56.2">C37</text>
<text x="112.2" y="58.5">1u</text>
<text x="118.6" y="56.2">C38</text>
<text x="119.8" y="58.5">1u</text>
<text x="131.3" y="58.7">C14</text>
<text x="138.9" y="58.7">C39</text>
<text x="146.5" y="58.7">C40</text>
<text x="132.5" y="61">1u</text>
<text x="140.2" y="61">1u</text>
<text x="147.8" y="61">1u</text>
<text x="25.8" y="73.1">GNDA</text>
<text x="32.8" y="73.1">GNDA</text>
<text x="39.8" y="73.1">GNDA</text>
<text x="46.8" y="73.1">GNDA</text>
<text x="53.8" y="73.1">GNDA</text>
<text x="60.8" y="73.1">GNDA</text>
<text x="73.5" y="73.1">GNDA</text>
<text x="80.4" y="73.1">GNDA</text>
<text x="87.4" y="73.1">GNDA</text>
<text x="94.4" y="73.1">GNDA</text>
<text x="106.2" y="73.1">GNDREFGNDREFGNDREF</text>
<text x="133.6" y="73.1">GNDREFGNDREFGNDREFGNDREF GNDA</text>
<text x="158.2" y="80.5" transform="rotate(-90 158.2 80.5)">R6</text>
<text x="160.1" y="80.9" transform="rotate(-90 160.1 80.9)">10k</text>
<text x="251.7" y="167.7">R10</text>
<text x="263.5" y="166.3">Green</text>
<text x="255.1" y="170.9">330R</text>
<text x="267.5" y="170.8">D3</text>
<text x="251.7" y="179.2">R12</text>
<text x="263.5" y="177.8">Green</text>
<text x="100.9" y="180.2" transform="rotate(-90 100.9 180.2)">R2</text>
<text x="102.8" y="180.6" transform="rotate(-90 102.8 180.6)">10k</text>
<text x="119.3" y="180.2" transform="rotate(-90 119.3 180.2)">R3</text>
<text x="121.2" y="180.6" transform="rotate(-90 121.2 180.6)">10k</text>
<text x="132" y="180.2" transform="rotate(-90 132 180.2)">R4</text>
<text x="133.9" y="180.6" transform="rotate(-90 133.9 180.6)">10k</text>
<text x="255.1" y="182.3">330R</text>
<text x="267.5" y="182.2">D5</text>
<text x="251.7" y="190.6">R14</text>
<text x="263.5" y="189.2">Green</text>
<text x="144.8" y="197.1">GNDREF</text>
<text x="160.5" y="196.9">10k</text>
<text x="160.8" y="195">R7</text>
<text x="255.1" y="193.8">330R</text>
<text x="267.5" y="193.6">D7</text>
<text x="144.8" y="202.1">GNDREF</text>
<text x="159.7" y="203.9">12.4k</text>
<text x="160.8" y="200.1">R8</text>
<text x="251.7" y="202">R16</text>
<text x="263.5" y="200.6">Green</text>
<text x="118.8" y="207.2">GNDREF</text>
<text x="133" y="205.7">C15</text>
<text x="133.1" y="208.9">27p</text>
<text x="255.1" y="205.2">330R</text>
<text x="267.5" y="205.1">D9</text>
<text x="133" y="215.9">C16</text>
<text x="146.8" y="210.3">Y1</text>
<text x="159.1" y="210.3">25MHz</text>
<text x="251.7" y="213.4">R18</text>
<text x="263.5" y="212.1">Green</text>
<text x="118.8" y="217.4">GNDREF</text>
<text x="133.1" y="219">27p</text>
<text x="255.1" y="216.6">330R</text>
<text x="267" y="216.5">D11</text>
<text x="139.8" y="226.1">GNDREF</text>
<text x="160.1" y="226.1">GNDREF</text>
</g>
<g font-size="1.8" fill="#848400">
<text x="17.6" y="49.6">1.2VA</text>
<text x="66.5" y="52.1">3.3VA</text>
<text x="100.1" y="54.6">1.2VD</text>
<text x="128.1" y="57.2">3.3VD</text>
<text x="149.7" y="76.9">3.3VD</text>
<text x="144.7" y="83.9">RST</text>
<text x="122.8" y="108">SWITCH_PWDN</text>
<text x="249.9" y="108">SWITCH_INT</text>
<text x="156.9" y="168.9">PS0</text>
<text x="156.9" y="171.5">PS1</text>
<text x="275.9" y="168.9">3.3VD</text>
<text x="102.9" y="174.9" transform="rotate(-90 102.9 174.9)">3.3VD</text>
<text x="121.3" y="174.9" transform="rotate(-90 121.3 174.9)">3.3VD</text>
<text x="134" y="174.9" transform="rotate(-90 134 174.9)">3.3VD</text>
<text x="122.5" y="184.2">SPIMISO</text>
<text x="275.9" y="180.4">3.3VD</text>
<text x="73.1" y="191.8">SPICS</text>
<text x="83.9" y="189.3">SPIMOSI_I2CSDA</text>
<text x="103.4" y="186.7">SPICLK_I2CSCL</text>
<text x="275.9" y="191.8">3.3VD</text>
<text x="275.9" y="203.2">3.3VD</text>
<text x="275.9" y="214.7">3.3VD</text>
</g>
<g font-size="1.8" fill="#840084">
<text x="22.8" y="55.7">10V</text>
<text x="29.8" y="55.7">10V</text>
<text x="36.8" y="55.7">10V</text>
<text x="43.8" y="55.7">10V</text>
<text x="50.8" y="55.7">10V</text>
<text x="57.8" y="55.7">10V</text>
<text x="70.5" y="58.3">10V</text>
<text x="77.4" y="58.3">10V</text>
<text x="84.4" y="58.3">10V</text>
<text x="91.4" y="58.3">10V</text>
<text x="104.1" y="60.8">10V</text>
<text x="111.1" y="60.8">10V</text>
<text x="118.7" y="60.8">10V</text>
<text x="131.4" y="63.4">10V</text>
<text x="139" y="63.4">10V</text>
<text x="146.7" y="63.4">10V</text>
</g>
<g font-size="1.8" fill="#0000c2">
<text x="81.9" y="208.1">C1, C2 = 2*CL 2*Cstray</text>
<text x="81.9" y="210.3">CL = 18pF</text>
<text x="81.9" y="212.5">Cstray = 5pF</text>
<text x="81.9" y="216.8">C1, C2 = 36pF - 10pF = 26pF</text>
<text x="81.9" y="221.1">27pF = 36pF - 2xCs</text>
<text x="81.9" y="223.3">Cs = 4.5pF</text>
</g>
<g font-size="1.4" fill="#840000">
<text x="169" y="46.1">125</text>
<text x="225.7" y="46.1">4</text>
<text x="169" y="53.8">117</text>
<text x="169.4" y="51.2">18</text>
<text x="169.4" y="53.8">89</text>
<text x="169.8" y="48.7">3</text>
<text x="169.8" y="51.2">9</text>
<text x="225.7" y="48.7">5</text>
<text x="225.7" y="51.2">7</text>
<text x="225.7" y="53.8">8</text>
<text x="169" y="56.3">100</text>
<text x="169.4" y="56.3">77</text>
<text x="225.3" y="57.6">10</text>
<text x="169" y="63.9">116</text>
<text x="169.4" y="63.9">99</text>
<text x="225.3" y="60.1">11</text>
<text x="225.3" y="62.6">13</text>
<text x="225.3" y="65.2">14</text>
<text x="169" y="66.5">127</text>
<text x="169.8" y="66.5">2</text>
<text x="225.3" y="69">19</text>
<text x="225.3" y="71.5">20</text>
<text x="225.3" y="74.1">22</text>
<text x="225.3" y="76.6">23</text>
<text x="169" y="83">115</text>
<text x="225.3" y="80.4">25</text>
<text x="225.3" y="83">26</text>
<text x="225.3" y="85.5">28</text>
<text x="225.3" y="88">29</text>
<text x="169.8" y="91.9">1</text>
<text x="225.3" y="91.9">32</text>
<text x="225.3" y="94.4">33</text>
<text x="169.4" y="99.5">38</text>
<text x="225.3" y="96.9">35</text>
<text x="225.3" y="99.5">36</text>
<text x="169.4" y="102">39</text>
<text x="169.4" y="107.1">47</text>
<text x="225.3" y="107.1">48</text>
<text x="169.4" y="112.2">51</text>
<text x="225.3" y="112.2">61</text>
<text x="169.4" y="119.8">54</text>
<text x="169.4" y="117.3">55</text>
<text x="169.4" y="114.7">57</text>
<text x="225.3" y="114.7">60</text>
<text x="225.3" y="119.8">64</text>
<text x="225.3" y="117.3">65</text>
<text x="169.4" y="124.9">52</text>
<text x="169.4" y="122.3">53</text>
<text x="225.3" y="124.9">62</text>
<text x="225.3" y="122.3">63</text>
<text x="169.4" y="127.4">56</text>
<text x="225.3" y="127.4">66</text>
<text x="225.3" y="130">67</text>
<text x="169.4" y="137.6">69</text>
<text x="225.3" y="132.5">68</text>
<text x="225.3" y="137.6">79</text>
<text x="169.4" y="142.7">73</text>
<text x="169.4" y="140.1">75</text>
<text x="225.3" y="140.1">78</text>
<text x="225.3" y="142.7">83</text>
<text x="169.4" y="147.7">71</text>
<text x="169.4" y="145.2">72</text>
<text x="225.3" y="147.7">81</text>
<text x="225.3" y="145.2">82</text>
<text x="169.4" y="150.3">70</text>
<text x="169.4" y="152.8">74</text>
<text x="225.3" y="150.3">80</text>
<text x="225.3" y="155.4">84</text>
<text x="225.3" y="152.8">85</text>
<text x="169.4" y="160.4">87</text>
<text x="224.9" y="160.4">106</text>
<text x="169.4" y="163">86</text>
<text x="224.9" y="164.2">105</text>
<text x="169" y="170.6">113</text>
<text x="169" y="168.1">114</text>
<text x="224.9" y="171.9">103</text>
<text x="224.9" y="168.1">104</text>
<text x="169" y="175.7">107</text>
<text x="169" y="178.2">108</text>
<text x="224.9" y="179.5">101</text>
<text x="224.9" y="175.7">102</text>
<text x="169" y="183.3">109</text>
<text x="169" y="185.8">110</text>
<text x="225.3" y="183.3">98</text>
<text x="169" y="188.4">111</text>
<text x="169" y="190.9">112</text>
<text x="225.3" y="190.9">96</text>
<text x="225.3" y="187.1">97</text>
<text x="169" y="196">126</text>
<text x="225.3" y="194.7">95</text>
<text x="169.4" y="201.1">17</text>
<text x="225.3" y="202.3">93</text>
<text x="225.3" y="198.5">94</text>
<text x="169" y="206.2">121</text>
<text x="225.3" y="210">91</text>
<text x="225.3" y="206.2">92</text>
<text x="225.3" y="213.8">90</text>
<text x="169" y="216.3">122</text>
<text x="224.9" y="218.9">118</text>
<text x="224.9" y="221.4">119</text>
<text x="224.9" y="226.5">128</text>
</g>
<g font-size="1.4" fill="#008484">
<text x="173.7" y="46.9">LDO_O</text>
<text x="218.8" y="46.9">RXP1</text>
<text x="173.7" y="49.4">VDDAR</text>
<text x="173.7" y="52">VDDAT</text>
<text x="218.6" y="49.4">RXM1</text>
<text x="219" y="52">TXP1</text>
<text x="173.7" y="57.1">VDDIO</text>
<text x="173.7" y="54.5">VDDC</text>
<text x="218.7" y="54.5">TXM1</text>
<text x="218.8" y="58.3">RXP2</text>
<text x="173.7" y="64.7">GNDD</text>
<text x="218.6" y="60.9">RXM2</text>
<text x="218.7" y="65.9">TXM2</text>
<text x="219" y="63.4">TXP2</text>
<text x="173.7" y="67.2">GNDA</text>
<text x="218.8" y="69.8">RXP3</text>
<text x="218.6" y="72.3">RXM3</text>
<text x="218.7" y="77.4">TXM3</text>
<text x="219" y="74.8">TXP3</text>
<text x="173.7" y="83.7">RST_N</text>
<text x="218.6" y="83.7">RXM4</text>
<text x="218.8" y="81.2">RXP4</text>
<text x="218.7" y="88.8">TXM4</text>
<text x="219" y="86.3">TXP4</text>
<text x="173.7" y="92.6">MDI-XDIS</text>
<text x="218.6" y="95.2">RXM5</text>
<text x="218.8" y="92.6">RXP5</text>
<text x="173.7" y="100.2">NC/FXSD3</text>
<text x="218.7" y="100.2">TXM5</text>
<text x="219" y="97.7">TXP5</text>
<text x="173.7" y="102.8">FXSD4</text>
<text x="173.7" y="107.9">PWRDN_N</text>
<text x="217.4" y="107.9">INTR_N</text>
<text x="173.7" y="112.9">PMTXEN</text>
<text x="209" y="112.9">PMRXDV/PMCRSDV</text>
<text x="173.7" y="118">PMTXD0</text>
<text x="173.7" y="115.5">PMTXC/PMREFCLK</text>
<text x="216.6" y="118">PMRXD0</text>
<text x="217.4" y="115.5">PMRXC</text>
<text x="173.7" y="125.6">PMTXD3</text>
<text x="173.7" y="123.1">PMTXD2</text>
<text x="173.7" y="120.6">PMTXD1</text>
<text x="216.6" y="125.6">PMRXD3</text>
<text x="216.6" y="123.1">PMRXD2</text>
<text x="216.6" y="120.6">PMRXD1</text>
<text x="173.7" y="128.2">PMTXER</text>
<text x="216.5" y="128.2">PMRXER</text>
<text x="218.6" y="130.7">PCRS</text>
<text x="218.6" y="133.3">PCOL</text>
<text x="173.7" y="138.3">SMTXEN</text>
<text x="173.7" y="143.4">SMTXD0</text>
<text x="173.7" y="140.9">SMTXC/SMREFCLK</text>
<text x="209" y="138.3">SMRXDV/SMCRSDV</text>
<text x="216.6" y="143.4">SMRXD0</text>
<text x="217.4" y="140.9">SMRXC</text>
<text x="173.7" y="148.5">SMTXD2</text>
<text x="173.7" y="146">SMTXD1</text>
<text x="216.6" y="148.5">SMRXD2</text>
<text x="216.6" y="146">SMRXD1</text>
<text x="173.7" y="151">SMTXD3</text>
<text x="173.7" y="153.6">SMTXER</text>
<text x="216.6" y="151">SMRXD3</text>
<text x="218.6" y="153.6">SCRS</text>
<text x="173.7" y="161.2">SCONF0</text>
<text x="217.6" y="161.2">LED1-0</text>
<text x="218.6" y="156.1">SCOL</text>
<text x="173.7" y="163.7">SCONF1</text>
<text x="217.6" y="165">LED1-1</text>
<text x="173.7" y="171.4">PS1</text>
<text x="173.7" y="168.8">PS0</text>
<text x="217.6" y="172.6">LED2-0</text>
<text x="217.6" y="168.8">LED1-2</text>
<text x="173.7" y="176.4">MDC</text>
<text x="173.7" y="179">MDIO</text>
<text x="217.6" y="176.4">LED2-1</text>
<text x="173.7" y="184.1">SPIQ</text>
<text x="217.6" y="180.2">LED2-2</text>
<text x="217.6" y="184.1">LED3-0</text>
<text x="173.7" y="186.6">SPIC/SCL</text>
<text x="173.7" y="189.1">SSPID/SDA</text>
<text x="173.7" y="191.7">SPIS_N</text>
<text x="217.6" y="191.7">LED3-2</text>
<text x="217.6" y="187.9">LED3-1</text>
<text x="173.7" y="196.8">IN_PWR_SEL</text>
<text x="217.6" y="195.5">LED4-0</text>
<text x="173.7" y="201.8">ISET</text>
<text x="217.6" y="203.1">LED4-2</text>
<text x="217.6" y="199.3">LED4-1</text>
<text x="173.7" y="206.9">X1</text>
<text x="217.6" y="206.9">LED5-0</text>
<text x="217.6" y="214.5">LED5-2</text>
<text x="217.6" y="210.7">LED5-1</text>
<text x="173.7" y="217.1">X2</text>
<text x="216.9" y="219.6">TESTEN</text>
<text x="216.5" y="222.2">SCANEN</text>
<text x="218.1" y="227.2">TEST2</text>
</g>
<g font-size="1.4" fill="#0000c2">
<text x="172.7" y="231.1">Max current draw (all ports active) on all power domains</text>
<text x="172.7" y="232.8">286.2mA</text>
</g>
<g font-size="1.1" fill="#848400">
<text x="232.2" y="46.8">RXP1</text>
<text x="232.2" y="49.3">RXM1</text>
<text x="232.2" y="51.9">TXP1</text>
<text x="232.2" y="54.4">TXM1</text>
<text x="232.2" y="58.2">RXP2</text>
<text x="232.2" y="60.7">RXM2</text>
<text x="232.2" y="63.3">TXP2</text>
<text x="232.2" y="65.8">TXM2</text>
<text x="232.2" y="69.6">RXP3</text>
<text x="232.2" y="72.2">RXM3</text>
<text x="232.2" y="74.7">TXP3</text>
<text x="232.2" y="77.3">TXM3</text>
<text x="232.2" y="81.1">RXP4</text>
<text x="232.2" y="83.6">RXM4</text>
<text x="232.2" y="86.1">TXP4</text>
<text x="232.2" y="88.7">TXM4</text>
<text x="232.2" y="92.5">RXP5</text>
<text x="232.2" y="95">RXM5</text>
<text x="232.2" y="97.6">TXP5</text>
<text x="232.2" y="100.1">TXM5</text>
</g>
<g font-size="1.1" fill="#0000c2">
<text x="139.7" y="92.5">Internal pulldown: Auto MDI/MDI-X crossover</text>
<text x="153.7" y="100.1">NC on MQX IC variant</text>
<text x="142.9" y="107.1">Power down on Low, internally pulled up</text>
<text x="153.7" y="102.7">NC on MQX IC variant</text>
<text x="229.2" y="107.1">Interrupt pin, not implemented</text>
<text x="151.8" y="111.5">Disable MII/RMII on PHY[5]</text>
<text x="157.5" y="166.8">Default I2C mode</text>
<text x="229.9" y="164.2">No force flow control, normal operation</text>
<text x="229.9" y="179.5">25MHz input from external</text>
<text x="229.9" y="175.7">Auto-negotiation enabled</text>
<text x="229.9" y="183.3">Select I/O drive strength (8mA)</text>
<text x="80.6" y="190.9">Internally pulled up</text>
<text x="229.9" y="194.7">Normal mode</text>
<text x="229.9" y="210">Tristate all PHY[5] MII I/F</text>
<text x="229.9" y="206.2">Enable auto-negotiation</text>
<text x="229.9" y="213.8">Aging enable</text>
<text x="276.9" y="219.5">LEDx_2 = Link/Activity (GREEN)</text>
<text x="276.9" y="220.8">LEDx_0 = Speed (YELLOW)</text>
</g>
</svg>
